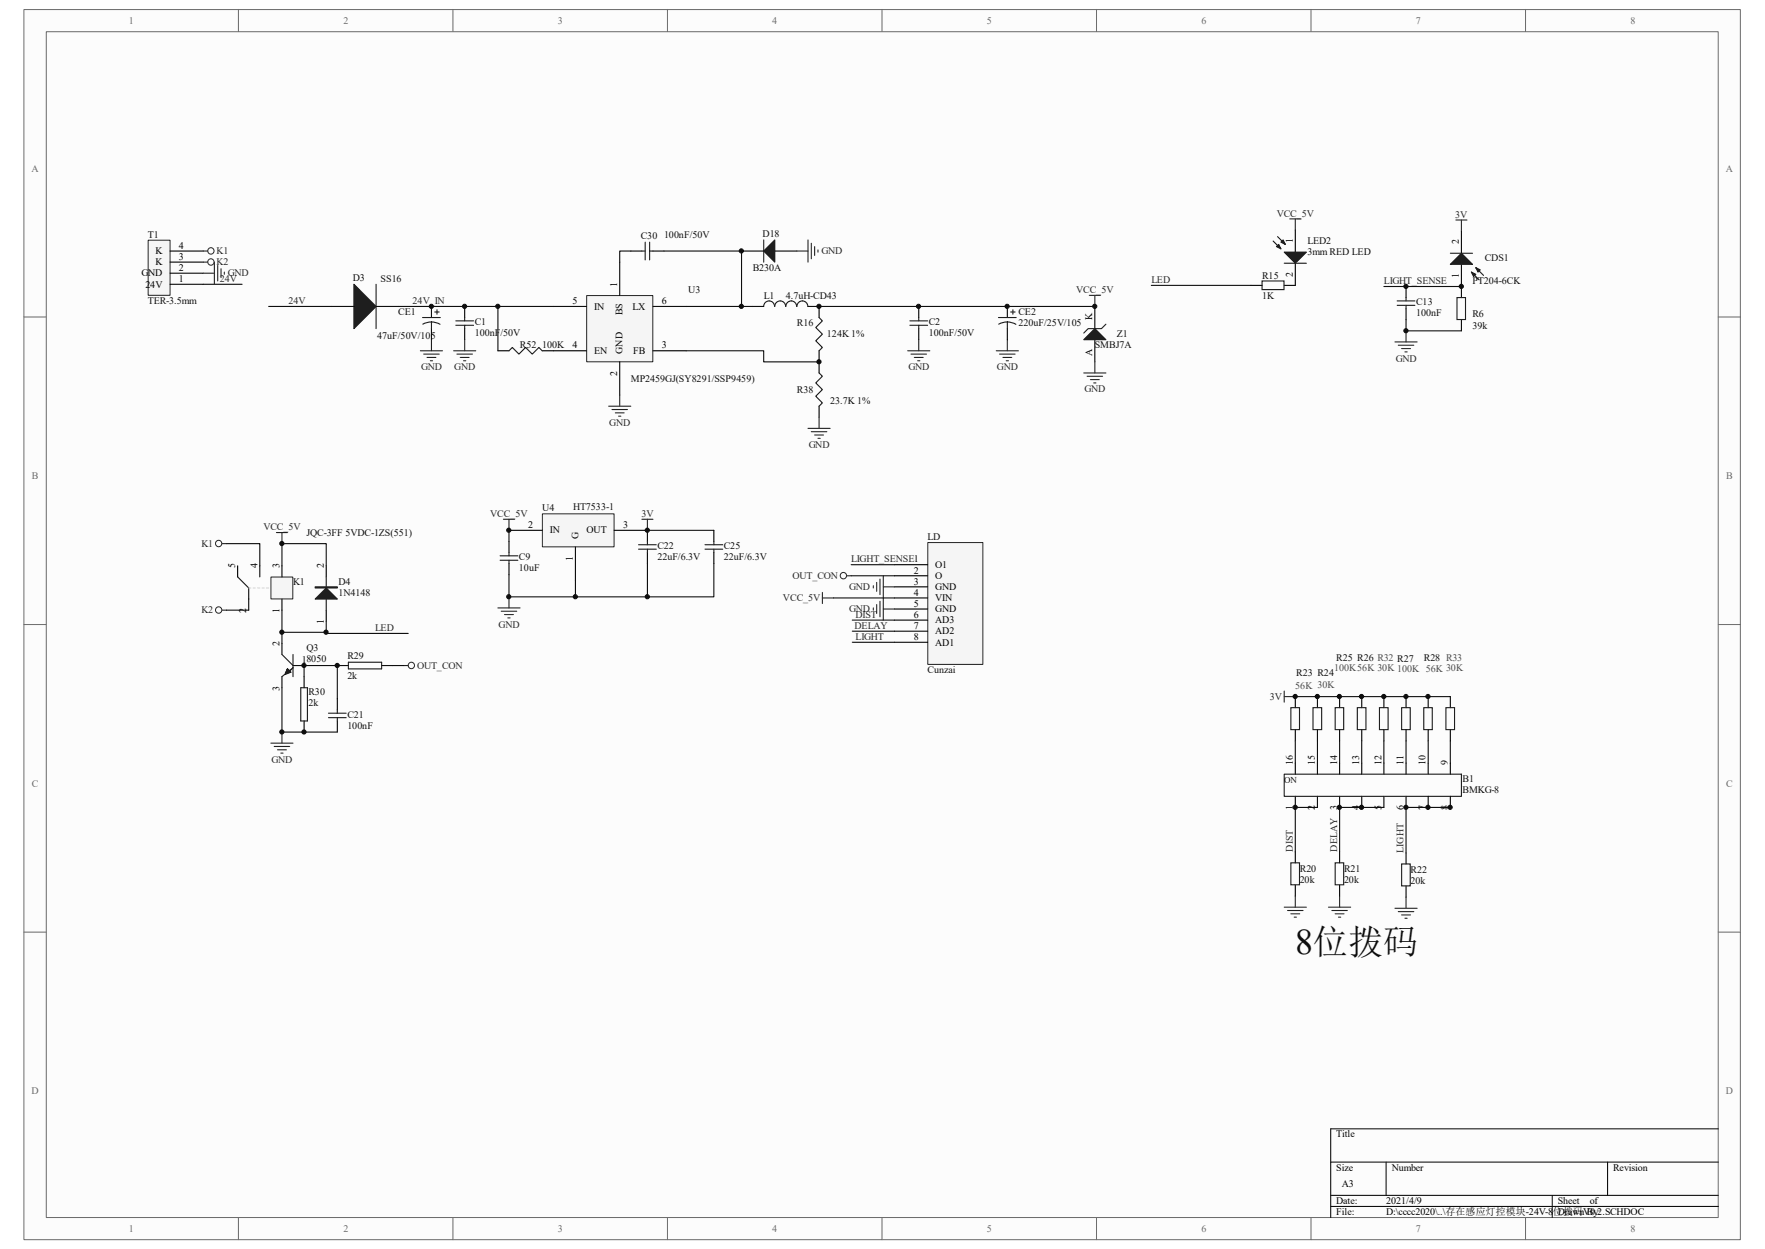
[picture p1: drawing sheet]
<svg xmlns="http://www.w3.org/2000/svg" width="297mm" height="210mm" viewBox="0 0 297 210" stroke-linecap="round" stroke-linejoin="round" font-family="sans-serif">
<path d="M4.1 1.7h288.8v206.7h-288.8z" fill="#fcfcfc"/>
<path d="M4 1.6h288.9v206.8h-288.9z" fill="none" stroke="#6a6a6a" stroke-width=".17"/>
<path d="M7.8 5.4h281.3v199.3h-281.3z" fill="#fcfcfc"/>
<g fill="none" stroke="#6a6a6a" stroke-width=".17">
<path d="M7.8 5.3h281.3v199.4h-281.3zM40.1 1.6v3.7M76.2 1.6v3.7M112.3 1.6v3.7M148.4 1.6v3.7M184.5 1.6v3.7M220.6 1.6v3.7M256.7 1.6v3.7M4 53.3h3.7M289.2 53.3h3.7M4 105h3.7M289.2 105h3.7"/>
<path d="M4 156.7h3.7M289.2 156.7h3.7M40.1 204.7v3.7M76.2 204.7v3.7M112.3 204.7v3.7M148.4 204.7v3.7M184.5 204.7v3.7M220.6 204.7v3.7M256.7 204.7v3.7"/>
</g>
<path d="M223.9 195.4h65.3M233.3 195.4v5.6M270.5 195.4v5.6M289.2 189.8h-65.3v14.9M223.9 201h65.3M223.9 202.9h65.3M261.2 201v3.7" fill="none" stroke="#000" stroke-width=".17"/>
<path d="M45.6 97.1h3.7v3.6h-3.7z" fill="#f5f5f5"/>
<g fill="none" stroke="#262626" stroke-width=".17">
<path d="M45.6 97h3.7v3.7h-3.7z"/>
<circle cx="36.8" cy="91.4" r=".54"/>
<circle cx="36.8" cy="102.6" r=".54"/>
<circle cx="69.2" cy="111.9" r=".54"/>
</g>
<g fill="none" stroke="#000" stroke-width=".19">
<path d="M218 38.7v3.7M245.9 38.9v3.7M210.5 48h1.9M218 44.3v3.7h-1.9M236.6 48.2v1.8M236.6 51.9v1.9M245.9 44.4v5.6M245.9 53.8v1.8M40 95.1v1.9M41.9 98.9v3.7M43.7 95.1v1.9M47.4 95.1v1.9"/>
<path d="M54.9 95.1v1.9M47.4 100.7v1.9M47.4 108.2v1.8M47.4 113.8v1.8M49.3 111.9h1.9M51.2 113.8v1.8M54.9 102.6v1.9M56.8 111.9h1.8M56.8 117.5v1.9M64.2 111.9h1.9M218 117.1v1.9M221.7 117.1v1.9"/>
<path d="M225.4 117.1v1.9M229.2 117.1v1.9M232.9 117.1v1.9M236.6 117.1v1.9M240.3 117.1v1.9M244.1 117.1v1.9M51.2 121.2v1.9M56.8 121.2v1.9M218 122.7v1.9M218 128.3v1.9M218 133.9v1.9M221.7 122.7v1.9"/>
<path d="M221.7 128.3v1.9M221.7 133.9v1.9M225.4 122.7v1.9M225.4 128.3v1.9M225.4 133.9v1.9M229.2 122.7v1.9M229.2 128.3v1.9M229.2 133.9v1.9M232.9 122.7v1.9M232.9 128.3v1.9M232.9 133.9v1.9M236.6 122.7v1.9"/>
<path d="M236.6 128.3v1.9M236.6 133.9v1.9M240.3 122.7v1.9M240.3 128.3v1.9M240.3 133.9v1.9M244.1 122.7v1.9M244.1 128.3v1.9M244.1 133.9v1.9M218 143.2v1.9M218 148.8v1.9M225.4 143.2v1.9M225.4 148.8v1.9"/>
<path d="M236.6 143.4v1.9M236.6 149v1.9"/>
</g>
<path d="M40 97l1.9 1.9" fill="none" stroke="#131313" stroke-width=".19"/>
<path d="M41.9 98.9h3.7" fill="none" stroke="#d8d8d8" stroke-width=".19" stroke-dasharray=".4 .4"/>
<g fill="none" stroke="#1c1c1c" stroke-width=".19">
<path d="M215 39.8l1.3 1.3M212.4 47.2h3.7v1.5h-3.7zM214.2 40.5l1.3 1.3M216.1 44.3h3.7M235.1 50.6h3M235.1 51.3h3M236.6 50v.6M236.6 51.3v.6M244.1 42.6h3.7M245.2 50h1.4v3.7h-1.4zM247.6 45.8l1.3 1.3M248.3 45l1.4 1.3"/>
<path d="M54.9 97v5.6M47.4 110l1.9 1.9M48.4 112.5l.5 .5-.9 .4zM48.4 112.8l.2 .2M48.4 112.5l.5 .5-.9 .2 .4-.7-.2 .5 .4-.3 .1 .3h-.5l.2-.3 .3 .3M48.6 112.8l-.4 .2M48.6 113l-.2 .2M48.6 113l.7-.7-1.9 1.5M49.3 110v3.8M50.6 115.6h1.1v5.6h-1.1zM55.3 119.9h3M56.8 119.4v.5"/>
<path d="M58.6 111.4h5.6v1.1h-5.6zM217.2 119h1.5v3.7h-1.5zM221 119h1.4v3.7h-1.4zM224.7 119h1.4v3.7h-1.4zM228.4 119h1.5v3.7h-1.5zM232.1 119h1.5v3.7h-1.5zM235.9 119h1.4v3.7h-1.4zM239.6 119h1.4v3.7h-1.4zM243.3 119h1.5v3.7h-1.5zM55.3 120.7h3M56.8 120.7v.5M217.2 145.1h1.5v3.7h-1.5z"/>
<path d="M224.7 145.1h1.4v3.7h-1.4zM235.9 145.3h1.4v3.7h-1.4z"/>
</g>
<g fill="#1c1c1c" stroke="#1c1c1c" stroke-width=".19">
<path d="M53 100.7l1.9-1.8 1.9 1.8z"/>
<path d="M216.1 42.4h3.7l-1.8 1.9z"/>
<path d="M214.8 41.5l.4-.4 .3 .7z"/>
<path d="M215.5 40.7l.4-.4 .4 .8z"/>
<path d="M244.1 44.4l1.8-1.8 1.9 1.8z"/>
<path d="M248.3 45l.8 .4-.4 .4z"/>
<path d="M247.6 45.8l.7 .3-.3 .4z"/>
<path d="M53 98.7h3.8v.2h-3.8z" fill-rule="evenodd"/>
</g>
<g fill="none" stroke="#262626" stroke-width=".19">
<path d="M245 37h1.9M245.9 37v1.9M234.7 57.5h3.8M235.3 58.1h2.6M235.9 58.6h1.5M236.4 59.2h.4M236.6 55.6v1.9M37.4 91.4h.7M46.5 89.5h1.9M47.4 89.5v1.9M37.4 102.6h.7M67.9 111.9h.8"/>
<path d="M216.1 116.2v1.9M216.1 117.1h1.9M45.6 125h3.7M46.1 125.5h2.6M46.7 126.1h1.5M47.3 126.6h.3M47.4 123.1v1.9M216.1 152.5h3.7M216.7 153.1h2.6M217.2 153.7h1.5M217.8 154.2h.4M218 150.7v1.8"/>
<path d="M223.6 152.5h3.7M224.1 153.1h2.6M224.7 153.7h1.5M225.2 154.2h.4M225.4 150.7v1.8M234.7 152.7h3.8M235.3 153.3h2.6M235.9 153.8h1.5M236.4 154.4h.4M236.6 150.9v1.8"/>
</g>
<g fill="none" stroke="#0e0e0e" stroke-width=".19">
<path d="M193.7 48h16.8M232.9 48.2h13M236.6 53.8v1.8h9.3M38.1 91.4h5.6v3.7M47.4 95.1v-3.7h7.5v3.7M38.1 102.6h3.8M47.4 115.6v7.5h9.4M47.4 102.6v5.6M51.2 113.8v-1.9h5.6v5.6M54.9 104.5v1.8h-7.5M66.1 111.9h1.8M218 117.1h26.1"/>
<path d="M218 124.6v3.7M221.7 135.8h-3.7v7.4M221.7 124.6v3.7M225.4 124.6v3.7M229.2 124.6v3.7M232.9 135.8h-7.5v7.4M232.9 124.6v3.7M236.6 124.6v3.7M240.3 124.6v3.7M244.1 124.6v3.7M244.2 135.8h-7.6v7.6"/>
</g>
<path d="M216.1 130.2h29.8v3.7h-29.8z" fill="none" stroke="#1e1e1e" stroke-width=".19"/>
<path d="M25 40.4h3.6v9.3h-3.6z" fill="#f5f5f5"/>
<path d="M24.9 40.4h3.7v9.3h-3.7z" fill="none" stroke="#262626" stroke-width=".17"/>
<path d="M28.6 47.8h5.6M28.6 45.9h5.6M28.6 44.1h5.6M28.6 42.2h5.6" fill="none" stroke="#000" stroke-width=".19"/>
<path d="M98.8 49.7h11.1v11.1h-11.1z" fill="#f5f5f5"/>
<g fill="none" stroke="#262626" stroke-width=".17">
<path d="M98.7 49.7h11.2v11.1h-11.2z"/>
<circle cx="35.5" cy="44.1" r=".54"/>
<circle cx="35.5" cy="42.2" r=".54"/>
</g>
<g fill="none" stroke="#000" stroke-width=".19">
<path d="M55.8 51.5h3.8M63.3 51.5h3.7M72.6 51.5v1.9M72.6 55.3v1.8M78.2 51.5v1.9M78.2 55.3v1.8M83.8 59h1.9M91.2 59h7.5M93.1 51.5h5.6M104.3 44.1v5.6M106.2 42.2h1.8M109.9 51.5h5.6"/>
<path d="M109.9 59h5.6M109.9 42.2h1.8M124.8 42.2h3.7M126.7 51.5h1.8M130.4 42.2h3.7M136 51.5h1.8v1.9M137.8 59v3.7M154.6 51.5v1.9M154.6 55.3v1.8M169.5 51.5v1.9M169.5 55.3v1.8M184.2 51.5v3.8"/>
<path d="M184.2 57.1v3.7M104.3 60.8v5.6M137.8 68.3v1.9"/>
</g>
<g fill="none" stroke="#1c1c1c" stroke-width=".19">
<path d="M63.3 47.8v7.5M71.1 53.4h3M72.6 54.1l.8 .1 .6 .3M72.6 54.1l-.8 .1-.7 .3M72.6 54.1v1.2M73.2 52.5h.7M73.5 52.1v.7M76.7 54h3M76.7 54.7h3M78.2 53.4v.6M78.2 54.7v.6M85.7 59l.5-.6 1.1 1.1 1.1-1.1 1.2 1.1 1.1-1.1 .5 .6"/>
<path d="M108 42.2h.6M108.6 40.7v3M109.3 40.7v3M109.3 42.2h.6M128.5 51.5a.91 .91 0 0 1 .9-.9 .91 .91 0 0 1 .9 .9M128.5 40.3v3.8M130.4 51.5a.91 .91 0 0 1 .9-.9 .91 .91 0 0 1 .9 .9 .92 .92 0 0 1 .9-.9 .92 .92 0 0 1 1 .9M134.1 51.5a.91 .91 0 0 1 .9-.9 .91 .91 0 0 1 .9 .9M137.8 53.4l.6 .6-1.1 1.1 1.1 1.1-1.1 1.1 1.1 1.1-.6 .6M153.1 54h3M153.1 54.7h3M154.6 53.4v.6"/>
<path d="M154.6 54.7v.6M168 53.4h3M169.5 54.1v1.2M169.5 54.1l.8 .1 .7 .3M169.5 54.1l-.8 .1-.6 .3M170.1 52.5h.7M170.4 52.1v.7M186.1 54.5l-.7 .8h-2.3l-.7 .7M137.8 62.7l.6 .6-1.1 1.1 1.1 1.1-1.1 1.1 1.1 1.1-.6 .6"/>
</g>
<path d="M34.2 47.8h6.5M45.2 51.5h10.6M67 51.5h26.1M83.8 51.5v7.5M106.2 42.2h-1.9v1.9M111.7 42.2h13.1v9.3h1.9M115.5 59h13v1.8h9.3M115.5 51.5h9.3M137.8 51.5h46.4" fill="none" stroke="#0e0e0e" stroke-width=".19"/>
<g fill="none" stroke="#262626" stroke-width=".19">
<path d="M34.2 42.2h.8M34.2 45.9h1.9M34.2 44.1h.8M36.1 44.1v3.7M36.6 44.6v2.6M37.2 45.2v1.5M37.8 45.8v.3M70.7 59h3.8M71.3 59.5h2.6M72.6 57.1v1.9M76.3 59h3.8M76.9 59.5h2.6"/>
<path d="M78.2 57.1v1.9M134.1 42.2h1.9M136 40.3v3.8M136.5 40.9v2.6M137.1 41.5v1.5M137.6 42v.4M152.7 59h3.8M153.3 59.5h2.6M154.6 57.1v1.9M167.7 59h3.7M168.2 59.5h2.6M169.5 57.1v1.9"/>
<path d="M183.3 49.7h1.9M184.2 49.7v1.8M71.9 60.1h1.5M72.4 60.7h.4M77.4 60.1h1.5M78 60.7h.4M102.4 68.3h3.8M103 68.9h2.6M103.5 69.4h1.5M104.1 70h.4M104.3 66.4v1.9M136 72h3.7"/>
<path d="M136.5 72.6h2.6M137.1 73.1h1.5M137.6 73.7h.4M137.8 70.2v1.8M153.9 60.1h1.5M154.4 60.7h.4M168.8 60.1h1.5M169.3 60.7h.4M182.4 62.7h3.7M182.9 63.3h2.6M183.5 63.8h1.5M184 64.4h.4"/>
<path d="M184.2 60.8v1.9"/>
</g>
<g fill="#1c1c1c" stroke="#1c1c1c" stroke-width=".19">
<path d="M128.5 42.2l1.9-1.9v3.8z"/>
<path d="M184.2 55.3l1.9 1.8h-3.7z"/>
<path d="M59.6 47.8l3.7 3.7-3.7 3.8z"/>
</g>
<path d="M156.2 91.3h9.2v20.4h-9.2z" fill="#f5f5f5"/>
<g fill="none" stroke="#262626" stroke-width=".17">
<path d="M156.1 91.2h9.3v20.5h-9.3z"/>
<circle cx="141.9" cy="96.8" r=".54"/>
</g>
<g fill="none" stroke="#000" stroke-width=".19">
<path d="M85.7 91v1.9M85.7 94.8v1.8M108.9 89.2v1.8M108.9 92.9v1.9M120.1 89.2v1.8M120.1 92.9v1.9M150.5 95h5.6M150.5 96.8h5.6M150.5 98.7h5.6M150.5 100.5h5.6M150.5 102.4h5.6M150.5 104.3h5.6"/>
<path d="M150.5 106.1h5.6M150.5 108h5.6"/>
</g>
<path d="M85.7 89.2v1.8M108.9 94.8v5.6h-23.2v-3.8M108.9 89.2h11.2M120.1 94.8v5.6h-11.2M143.2 96.8h7.3M143.2 95h7.3M140.3 100.5h10.2M143.4 104.3h7.1M143.4 106.1h7.1M143.4 108h7.1" fill="none" stroke="#0e0e0e" stroke-width=".19"/>
<g fill="none" stroke="#262626" stroke-width=".19">
<path d="M84.7 87.3h1.9M85.7 87.3v1.9M108 87.3h1.9M108.9 87.3v1.9M138.4 99.6v1.9M142.5 96.8h.7M147 98.5v.4M147.5 97.9v1.5M148.1 97.4v2.6M148.6 96.8v7.5M148.6 98.7h1.9M83.8 102.2h3.7"/>
<path d="M84.3 102.8h2.7M84.9 103.3h1.5M85.5 103.9h.3M85.7 100.4v1.8M138.4 100.5h1.9M147 102.2v.4M147.5 101.7v1.5M148.1 101.1v2.6M148.6 102.4h1.9"/>
</g>
<path d="M84.2 94.2h2.9M84.2 93.5h2.9M85.7 92.9v.6M85.7 94.2v.6M107.5 92.3h2.9M107.5 91.6h2.9M108.9 91v.6M108.9 92.3v.6M118.6 92.3h3M118.6 91.6h3M120.1 91v.6M120.1 92.3v.6" fill="none" stroke="#1c1c1c" stroke-width=".19"/>
<path d="M91.3 86.4h12v5.5h-12z" fill="#f5f5f5"/>
<path d="M91.3 86.4h12v5.5h-12z" fill="none" stroke="#262626" stroke-width=".17"/>
<path d="M85.7 89.2h5.5M96.8 92v5.6M103.4 89.2h5.5" fill="none" stroke="#000" stroke-width=".19"/>
<path d="M96.8 97.6v2.8M54.9 106.3v.2h13.8" fill="none" stroke="#0e0e0e" stroke-width=".19"/>
<path d="M217 36.8h1.9M218 36.8v1.9" fill="none" stroke="#262626" stroke-width=".19"/>
<g fill="#0e0e0e" stroke="#0e0e0e" stroke-width=".17">
<circle cx="47.4" cy="123.1" r=".35"/>
<circle cx="47.4" cy="106.3" r=".35"/>
<circle cx="47.4" cy="91.4" r=".35"/>
<circle cx="51.2" cy="123.1" r=".35"/>
<circle cx="51.2" cy="111.9" r=".35"/>
<circle cx="54.9" cy="106.3" r=".35"/>
<circle cx="56.7" cy="111.9" r=".35"/>
<circle cx="72.6" cy="51.5" r=".35"/>
<circle cx="78.2" cy="51.5" r=".35"/>
<circle cx="83.8" cy="51.5" r=".35"/>
<circle cx="85.6" cy="100.3" r=".35"/>
<circle cx="85.6" cy="89.2" r=".35"/>
<circle cx="96.8" cy="100.3" r=".35"/>
<circle cx="108.9" cy="100.3" r=".35"/>
<circle cx="108.9" cy="89.2" r=".35"/>
<circle cx="124.7" cy="51.5" r=".35"/>
<circle cx="124.7" cy="42.2" r=".35"/>
<circle cx="137.8" cy="60.8" r=".35"/>
<circle cx="137.8" cy="51.5" r=".35"/>
<circle cx="154.6" cy="51.5" r=".35"/>
<circle cx="169.5" cy="51.5" r=".35"/>
<circle cx="184.2" cy="51.5" r=".35"/>
<circle cx="218" cy="135.7" r=".35"/>
<circle cx="218" cy="117.1" r=".35"/>
<circle cx="221.7" cy="117.1" r=".35"/>
<circle cx="225.4" cy="135.7" r=".35"/>
<circle cx="225.4" cy="117.1" r=".35"/>
<circle cx="229.1" cy="135.7" r=".35"/>
<circle cx="229.1" cy="117.1" r=".35"/>
<circle cx="232.9" cy="117.1" r=".35"/>
<circle cx="236.6" cy="135.7" r=".35"/>
<circle cx="236.6" cy="117.1" r=".35"/>
<circle cx="236.6" cy="55.6" r=".35"/>
<circle cx="236.6" cy="48.2" r=".35"/>
<circle cx="240.3" cy="135.7" r=".35"/>
<circle cx="240.3" cy="117.1" r=".35"/>
<circle cx="244" cy="135.7" r=".35"/>
<circle cx="245.9" cy="48.2" r=".35"/>
</g>
<text font-size="6.1" fill="#0e0e0e" x="218" y="160.4">8位拨码</text>
<g font-size="1.7" fill="#696969">
<text x="21.7" y="4">1</text>
<text x="57.8" y="4">2</text>
<text x="93.9" y="4">3</text>
<text x="130" y="4">4</text>
<text x="166.1" y="4">5</text>
<text x="202.2" y="4">6</text>
<text x="238.3" y="4">7</text>
<text x="274.4" y="4">8</text>
<text x="5.3" y="28.9">A</text>
<text x="290.4" y="28.9">A</text>
<text x="5.3" y="80.6">B</text>
<text x="290.5" y="80.6">B</text>
<text x="5.3" y="132.3">C</text>
<text x="290.5" y="132.3">C</text>
<text x="5.3" y="184">D</text>
<text x="290.4" y="184">D</text>
<text x="21.7" y="207.1">1</text>
<text x="57.8" y="207.1">2</text>
<text x="93.9" y="207.1">3</text>
<text x="130" y="207.1">4</text>
<text x="166.1" y="207.1">5</text>
<text x="202.2" y="207.1">6</text>
<text x="238.3" y="207.1">7</text>
<text x="274.4" y="207.1">8</text>
</g>
<g font-size="1.7" fill="#0e0e0e">
<text x="24.9" y="40">T1</text>
<text x="107.8" y="40.1">C30</text>
<text x="111.8" y="40">100nF/50V</text>
<text x="128.3" y="39.8">D18</text>
<text x="220" y="41.1">LED2</text>
<text x="59.4" y="47.2">D3</text>
<text x="64.1" y="47.4">SS16</text>
<text x="126.7" y="45.6">B230A</text>
<text x="212.4" y="46.9">R15</text>
<text x="220" y="42.9">3mm RED LED</text>
<text x="247.8" y="47.8">PT204-6CK</text>
<text x="249.9" y="43.9">CDS1</text>
<text x="24.9" y="51.1">TER-3.5mm</text>
<text x="67" y="53">CE1</text>
<text x="115.8" y="49.3">U3</text>
<text x="128.5" y="50.2">L1</text>
<text x="132.2" y="50.2">4.7uH-CD43</text>
<text x="171.4" y="53">CE2</text>
<text x="212.4" y="50.2">1K</text>
<text x="238.3" y="53.2">100nF</text>
<text x="238.3" y="51.4">C13</text>
<text x="247.8" y="53.4">R6</text>
<text x="63.5" y="56.9">47uF/50V/105</text>
<text x="79.9" y="56.6">100nF/50V</text>
<text x="79.9" y="54.7">C1</text>
<text x="87.5" y="58.6">R52</text>
<text x="91.2" y="58.6">100K</text>
<text x="134.1" y="54.9">R16</text>
<text x="139.1" y="56.7">124K 1%</text>
<text x="156.3" y="56.6">100nF/50V</text>
<text x="156.3" y="54.7">C2</text>
<text x="171.4" y="54.9">220uF/25V/105</text>
<text x="184.2" y="58.6">SMBJ7A</text>
<text x="188" y="56.7">Z1</text>
<text x="247.8" y="55.2">39k</text>
<text x="106.2" y="64.2">MP2459GJ(SY8291/SSP9459)</text>
<text x="134.1" y="66">R38</text>
<text x="139.7" y="67.9">23.7K 1%</text>
<text x="91.2" y="86">U4</text>
<text x="96.5" y="85.7">HT7533-1</text>
<text x="51.6" y="90.1">JQC-3FF 5VDC-1ZS(551)</text>
<text x="87.3" y="94.2">C9</text>
<text x="110.6" y="94.2">22uF/6.3V</text>
<text x="110.6" y="92.3">C22</text>
<text x="121.8" y="94.2">22uF/6.3V</text>
<text x="121.8" y="92.3">C25</text>
<text x="156.1" y="90.8">LD</text>
<text x="49.3" y="98.3">K1</text>
<text x="56.9" y="98.3">D4</text>
<text x="56.9" y="100.2">1N4148</text>
<text x="87.3" y="96.1">10uF</text>
<text x="51.6" y="109.5">Q3</text>
<text x="58.5" y="110.8">R29</text>
<text x="156.1" y="113.2">Cunzai</text>
<text x="218.1" y="113.7">R23 R24</text>
<text x="224.9" y="111.2">R25 R26 R32 R27</text>
<text x="239.6" y="111.2">R28 R33</text>
<text x="51.9" y="116.9">R30</text>
<text x="51.9" y="118.8">2k</text>
<text x="58.5" y="114.1">2k</text>
<text x="58.5" y="122.5">100nF</text>
<text x="58.5" y="120.6">C21</text>
<text x="246.1" y="131.5">B1</text>
<text x="246.1" y="133.3">BMKG-8</text>
<text x="218.7" y="146.6">R20</text>
<text x="218.7" y="148.4">20k</text>
<text x="226.2" y="146.6">R21</text>
<text x="226.2" y="148.4">20k</text>
<text x="237.4" y="146.8">R22</text>
<text x="237.4" y="148.6">20k</text>
</g>
<g font-size="1.7">
<text x="30.1" y="41.8">4</text>
<text x="217.6" y="40.9" transform="rotate(-90 217.6 40.9)">1</text>
<text x="245.5" y="41.1" transform="rotate(-90 245.5 41.1)">2</text>
<text x="23.8" y="46.5">GND</text>
<text x="26.2" y="44.6">K</text>
<text x="26.2" y="42.8">K</text>
<text x="30.1" y="47.4">1</text>
<text x="30.1" y="45.6">2</text>
<text x="30.1" y="43.7">3</text>
<text x="217.6" y="46.6" transform="rotate(-90 217.6 46.6)">2</text>
<text x="245.5" y="46.8" transform="rotate(-90 245.5 46.8)">1</text>
<text x="24.5" y="48.3">24V</text>
<text x="96.4" y="51.1">5</text>
<text x="100" y="52.1">IN</text>
<text x="103.8" y="48.2" transform="rotate(-90 103.8 48.2)">1</text>
<text x="104.8" y="53" transform="rotate(-90 104.8 53)">BS</text>
<text x="106.4" y="52.1">LX</text>
<text x="111.4" y="51.1">6</text>
<text x="183.8" y="53.8" transform="rotate(-90 183.8 53.8)">K</text>
<text x="96.4" y="58.6">4</text>
<text x="100" y="59.5">EN</text>
<text x="104.8" y="59.6" transform="rotate(-90 104.8 59.6)">GND</text>
<text x="106.6" y="59.5">FB</text>
<text x="111.4" y="58.6">3</text>
<text x="183.8" y="59.9" transform="rotate(-90 183.8 59.9)">A</text>
<text x="103.8" y="63.2" transform="rotate(-90 103.8 63.2)">2</text>
<text x="88.9" y="88.8">2</text>
<text x="92.5" y="89.7">IN</text>
<text x="98.7" y="89.7">OUT</text>
<text x="104.9" y="88.8">3</text>
<text x="39.6" y="95.5" transform="rotate(-90 39.6 95.5)">5</text>
<text x="43.3" y="95.5" transform="rotate(-90 43.3 95.5)">4</text>
<text x="47" y="95.5" transform="rotate(-90 47 95.5)">3</text>
<text x="54.5" y="95.5" transform="rotate(-90 54.5 95.5)">2</text>
<text x="96.4" y="94.3" transform="rotate(-90 96.4 94.3)">1</text>
<text x="97.3" y="90.7" transform="rotate(-90 97.3 90.7)">G</text>
<text x="157.4" y="95.5">O1</text>
<text x="153.8" y="96.4">2</text>
<text x="153.8" y="98.3">3</text>
<text x="153.8" y="100.2">4</text>
<text x="157.4" y="97.4">O</text>
<text x="157.4" y="99.2">GND</text>
<text x="157.4" y="101.1">VIN</text>
<text x="41.4" y="103.1" transform="rotate(-90 41.4 103.1)">2</text>
<text x="47" y="103.1" transform="rotate(-90 47 103.1)">1</text>
<text x="54.5" y="104.9" transform="rotate(-90 54.5 104.9)">1</text>
<text x="153.8" y="102">5</text>
<text x="153.8" y="103.9">6</text>
<text x="153.8" y="105.7">7</text>
<text x="153.8" y="107.6">8</text>
<text x="157.4" y="103">GND</text>
<text x="157.4" y="104.8">AD3</text>
<text x="157.4" y="106.7">AD2</text>
<text x="47" y="108.5" transform="rotate(-90 47 108.5)">2</text>
<text x="50.8" y="111.5">18050</text>
<text x="157.4" y="108.5">AD1</text>
<text x="47" y="116.1" transform="rotate(-90 47 116.1)">3</text>
<text x="217.6" y="128.7" transform="rotate(-90 217.6 128.7)">16</text>
<text x="221.3" y="128.7" transform="rotate(-90 221.3 128.7)">15</text>
<text x="225" y="128.7" transform="rotate(-90 225 128.7)">14</text>
<text x="228.7" y="128.7" transform="rotate(-90 228.7 128.7)">13</text>
<text x="232.5" y="128.7" transform="rotate(-90 232.5 128.7)">12</text>
<text x="236.2" y="128.7" transform="rotate(-90 236.2 128.7)">11</text>
<text x="239.9" y="128.7" transform="rotate(-90 239.9 128.7)">10</text>
<text x="243.6" y="128.7" transform="rotate(-90 243.6 128.7)">9</text>
<text x="217.6" y="136.2" transform="rotate(-90 217.6 136.2)">1</text>
<text x="221.3" y="136.2" transform="rotate(-90 221.3 136.2)">2</text>
<text x="225" y="136.2" transform="rotate(-90 225 136.2)">3</text>
<text x="228.7" y="136.2" transform="rotate(-90 228.7 136.2)">4</text>
<text x="232.5" y="136.2" transform="rotate(-90 232.5 136.2)">5</text>
<text x="236.2" y="136.2" transform="rotate(-90 236.2 136.2)">6</text>
<text x="239.9" y="136.2" transform="rotate(-90 239.9 136.2)">7</text>
<text x="243.6" y="136.2" transform="rotate(-90 243.6 136.2)">8</text>
<text x="224.9" y="191.3">Title</text>
<text x="224.9" y="196.8">Size</text>
<text x="234.2" y="196.8">Number</text>
<text x="271.4" y="196.8">Revision</text>
<text x="224.9" y="202.4">Date:</text>
<text x="225.8" y="199.6">A3</text>
<text x="233.3" y="202.4">2021/4/9</text>
<text x="262.1" y="202.4">Sheet</text>
<text x="267.5" y="202.4">of</text>
<text x="224.9" y="204.3">File:</text>
<text x="233.3" y="204.3">D:\cccc2020\..\存在感应灯控模块-24V-8</text>
<text x="261.3" y="204.3">位拨码V0.2.SCHDOC</text>
<text x="262.1" y="204.3">Drawn By:</text>
</g>
<g font-size="1.7" fill="#262626">
<text x="214.8" y="36.4">VCC_5V</text>
<text x="244.9" y="36.6">3V</text>
<text x="36.4" y="42.8">K1</text>
<text x="36.4" y="44.6">K2</text>
<text x="37" y="47.4">24V</text>
<text x="38.3" y="46.5">GND</text>
<text x="138.2" y="42.8">GND</text>
<text x="193.8" y="47.6">LED</text>
<text x="232.9" y="47.8">LIGHT_SENSE</text>
<text x="48.6" y="51.1">24V</text>
<text x="69.4" y="51.1">24V_IN</text>
<text x="181.1" y="49.3">VCC_5V</text>
<text x="70.9" y="62.3">GND</text>
<text x="76.5" y="62.3">GND</text>
<text x="152.9" y="62.3">GND</text>
<text x="167.8" y="62.3">GND</text>
<text x="182.5" y="66">GND</text>
<text x="234.9" y="60.8">GND</text>
<text x="102.5" y="71.6">GND</text>
<text x="136.1" y="75.4">GND</text>
<text x="44.3" y="89.2">VCC_5V</text>
<text x="82.5" y="86.9">VCC_5V</text>
<text x="107.9" y="86.9">3V</text>
<text x="33.9" y="91.9">K1</text>
<text x="143.3" y="94.6">LIGHT_SENSE1</text>
<text x="131.7" y="101.1">VCC_5V</text>
<text x="133.3" y="97.4">OUT_CON</text>
<text x="142.9" y="99.2">GND</text>
<text x="33.9" y="103.1">K2</text>
<text x="63.1" y="106.1">LED</text>
<text x="83.9" y="105.5">GND</text>
<text x="142.9" y="103">GND</text>
<text x="143.8" y="105.7">DELAY</text>
<text x="144" y="103.9">DIST</text>
<text x="144" y="107.6">LIGHT</text>
<text x="70.2" y="112.4">OUT_CON</text>
<text x="213.7" y="117.7">3V</text>
<text x="45.7" y="128.3">GND</text>
<text x="217.6" y="143.2" transform="rotate(-90 217.6 143.2)">DIST</text>
<text x="225" y="143.2" transform="rotate(-90 225 143.2)">DELAY</text>
<text x="236.2" y="143.4" transform="rotate(-90 236.2 143.4)">LIGHT</text>
</g>
<g font-size="1.7" fill="#4c4c4c">
<text x="224.5" y="112.8">100K56K 30K 100K 56K 30K</text>
<text x="218" y="115.8">56K 30K</text>
</g>
<text font-size="1.5" fill="#0e0e0e" x="216.1" y="131.7">ON</text>
</svg>
